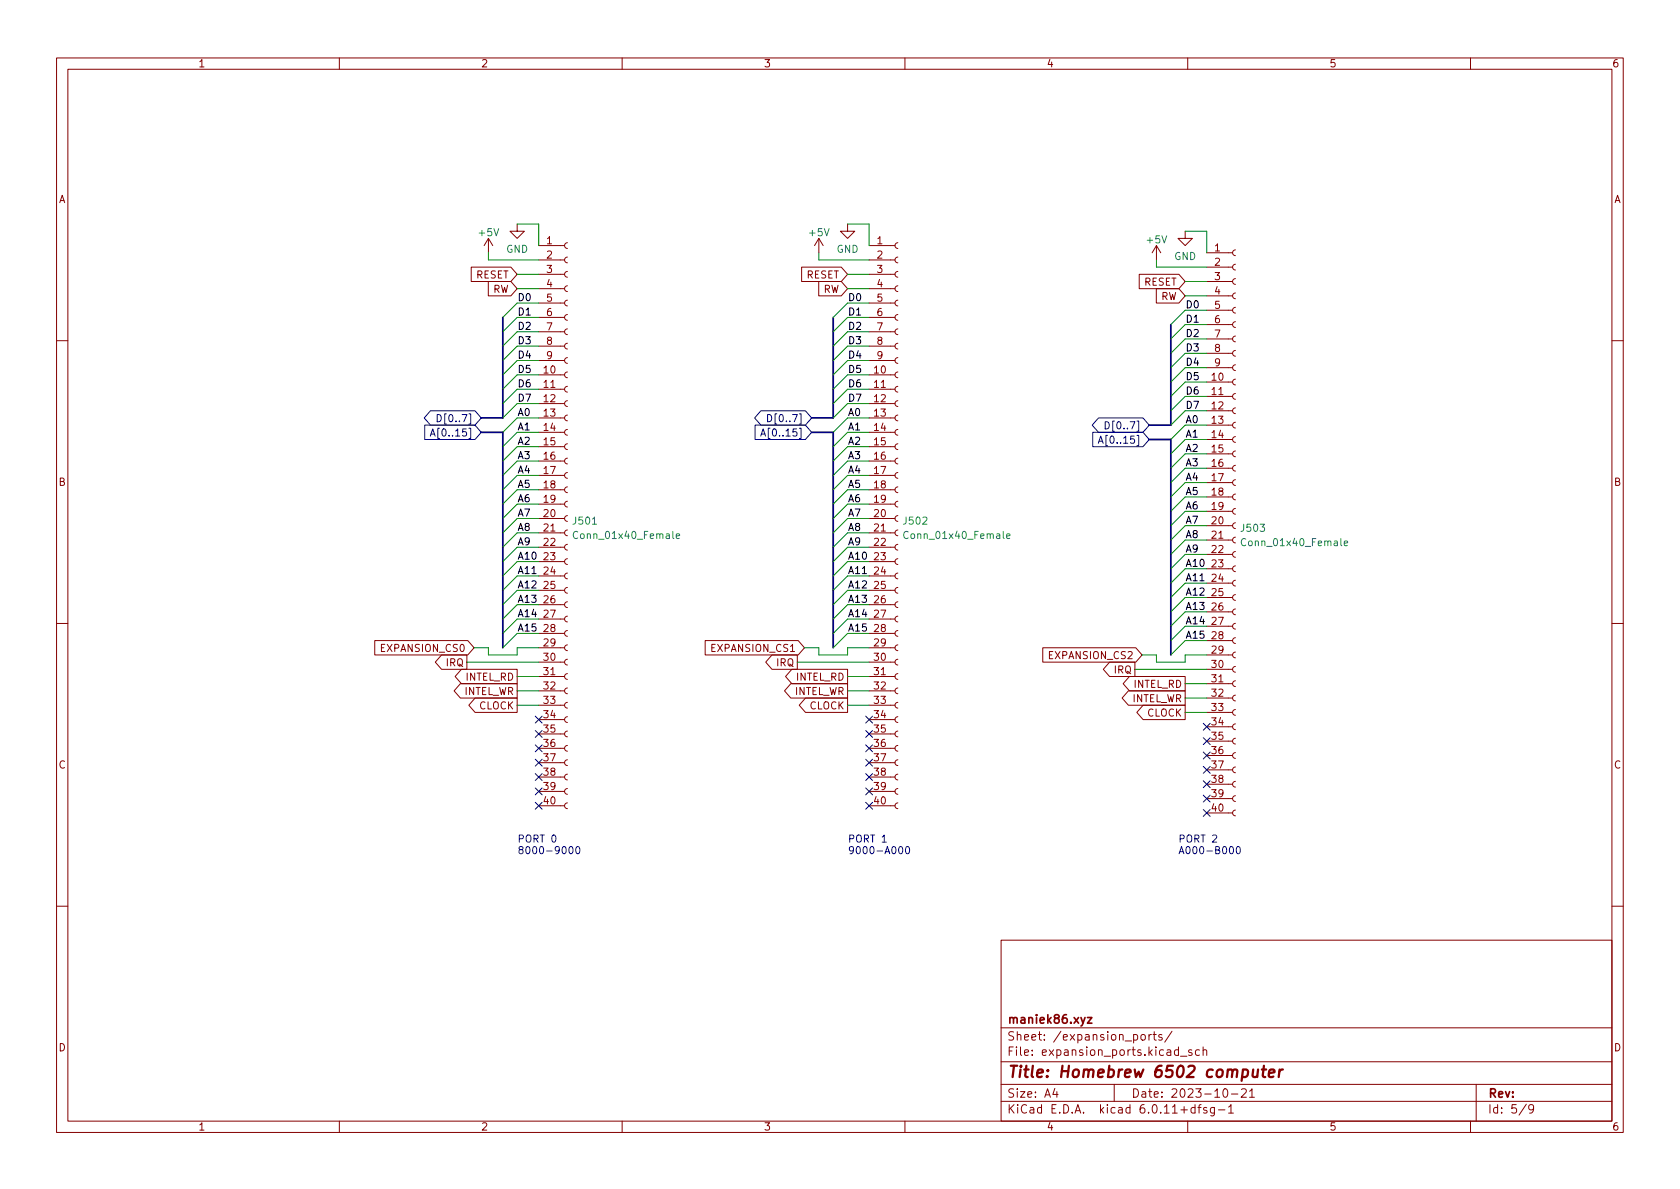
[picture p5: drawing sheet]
<svg xmlns="http://www.w3.org/2000/svg" width="297mm" height="210mm" viewBox="0 0 297 210" stroke-linecap="round" stroke-linejoin="round" font-family="sans-serif">
<g fill="none" stroke="#840000" stroke-width=".18">
<path d="M10 10.2h277v190.1h-277zM12 12.2h273v186.1h-273zM60 10.2v2M110 10.2v2M160 10.2v2M210 10.2v2M260 10.2v2M91.4 39.6v1.3h1.3l-1.3 1.3-1.2-1.3h1.2M149.9 39.6v1.3h1.2l-1.2 1.3-1.3-1.3h1.3M83.3 47.2h7l1.1 1.3-1.1 1.3h-7zM86.3 49.8h4l1.1 1.2-1.1 1.3h-4zM86.4 42.2l-.8 1.2"/>
<path d="M86.4 42.2v2.5M86.4 42.2l.7 1.2M95.2 58.7h4.6M95.2 56.1h4.6M95.2 53.6h4.6M95.2 51h4.6M95.2 48.5h4.6M95.2 46h4.6M95.2 43.4h4.6M100.3 58.2l-.3 .1-.2 .4 .2 .3 .3 .2M100.3 55.6l-.3 .2-.2 .3 .2 .4 .3 .1M100.3 53.1l-.3 .1-.2 .4 .2 .3 .3 .2"/>
<path d="M100.3 50.5l-.3 .2-.2 .3 .2 .4 .3 .2M100.3 48l-.3 .1-.2 .4 .2 .4 .3 .1M100.3 45.5l-.3 .1-.2 .4 .2 .3 .3 .2M100.3 42.9l-.3 .2-.2 .3 .2 .4 .3 .1M141.7 47.2h7l1.2 1.3-1.2 1.3h-7zM144.8 49.8h3.9l1.2 1.2-1.2 1.3h-3.9zM144.8 42.2l-.8 1.2M144.8 42.2v2.5M144.8 42.2l.7 1.2M153.7 58.7h4.5M153.7 56.1h4.5M153.7 53.6h4.5"/>
<path d="M153.7 51h4.5M153.7 48.5h4.5M153.7 46h4.5M153.7 43.4h4.5M158.7 58.2l-.3 .1-.2 .4 .2 .3 .3 .2M158.7 55.6l-.3 .2-.2 .3 .2 .4 .3 .1M158.7 53.1l-.3 .1-.2 .4 .2 .3 .3 .2M158.7 50.5l-.3 .2-.2 .3 .2 .4 .3 .2M158.7 48l-.3 .1-.2 .4 .2 .4 .3 .1M158.7 45.5l-.3 .1-.2 .4 .2 .3 .3 .2M158.7 42.9l-.3 .2-.2 .3 .2 .4 .3 .1M201.4 48.5h7l1.1 1.3-1.1 1.2h-7z"/>
<path d="M204.4 51h4l1.1 1.3-1.1 1.3h-4zM204.5 43.4l-.8 1.3M204.5 43.4v2.6M204.5 43.4l.7 1.3M209.5 40.9v1.3h1.3l-1.3 1.2-1.2-1.2h1.2M213.4 59.9h4.5M213.4 57.4h4.5M213.4 54.9h4.5M213.4 52.3h4.5M213.4 49.8h4.5M213.4 47.2h4.5M213.4 44.7h4.5"/>
<path d="M218.4 59.4l-.3 .2-.2 .3 .2 .4 .3 .1M218.4 56.9l-.3 .1-.2 .4 .2 .4 .3 .1M218.4 54.4l-.3 .1-.2 .4 .2 .3 .3 .2M218.4 51.8l-.3 .2-.2 .3 .2 .4 .3 .1M218.4 49.3l-.3 .1-.2 .4 .2 .3 .3 .2M218.4 46.7l-.3 .2-.2 .3 .2 .4 .3 .1M218.4 44.2l-.3 .1-.2 .4 .2 .4 .3 .1M10 60.2h2M95.2 79h4.6M95.2 76.4h4.6M95.2 73.9h4.6M95.2 71.4h4.6"/>
<path d="M95.2 68.8h4.6M95.2 66.3h4.6M95.2 63.7h4.6M95.2 61.2h4.6M97.4 68.5h.7M100.3 78.5l-.3 .1-.2 .4 .2 .3 .3 .2M100.3 75.9l-.3 .2-.2 .3 .2 .4 .3 .2M100.3 73.4l-.3 .1-.2 .4 .2 .4 .3 .1M100.3 70.9l-.3 .1-.2 .4 .2 .3 .3 .2M100.3 68.3l-.3 .2-.2 .3 .2 .4 .3 .1M100.3 65.8l-.3 .1-.2 .4 .2 .3 .3 .2M100.3 63.2l-.3 .2-.2 .3 .2 .4 .3 .2"/>
<path d="M100.3 60.7l-.3 .1-.2 .4 .2 .4 .3 .1M153.7 79h4.5M153.7 76.4h4.5M153.7 73.9h4.5M153.7 71.4h4.5M153.7 68.8h4.5M153.7 66.3h4.5M153.7 63.7h4.5M153.7 61.2h4.5M155.8 68.5h.7M158.7 78.5l-.3 .1-.2 .4 .2 .3 .3 .2M158.7 75.9l-.3 .2-.2 .3 .2 .4 .3 .2"/>
<path d="M158.7 73.4l-.3 .1-.2 .4 .2 .4 .3 .1M158.7 70.9l-.3 .1-.2 .4 .2 .3 .3 .2M158.7 68.3l-.3 .2-.2 .3 .2 .4 .3 .1M158.7 65.8l-.3 .1-.2 .4 .2 .3 .3 .2M158.7 63.2l-.3 .2-.2 .3 .2 .4 .3 .2M158.7 60.7l-.3 .1-.2 .4 .2 .4 .3 .1M213.4 77.7h4.5M213.4 75.2h4.5M213.4 72.6h4.5M213.4 70.1h4.5M213.4 67.6h4.5M213.4 65h4.5"/>
<path d="M213.4 62.5h4.5M215.5 69.8h.7M218.4 79.8l-.3 .1-.2 .4 .2 .3 .3 .2M218.4 77.2l-.3 .2-.2 .3 .2 .4 .3 .1M218.4 74.7l-.3 .1-.2 .4 .2 .3 .3 .2M218.4 72.1l-.3 .2-.2 .3 .2 .4 .3 .1M218.4 69.6l-.3 .1-.2 .4 .2 .4 .3 .1M218.4 67.1l-.3 .1-.2 .4 .2 .3 .3 .2M218.4 64.5l-.3 .2-.2 .3 .2 .4 .3 .1M218.4 62l-.3 .1-.2 .4 .2 .3 .3 .2M285 60.2h2M95.2 99.3h4.6"/>
<path d="M95.2 96.8h4.6M95.2 94.2h4.6M95.2 91.7h4.6M95.2 89.1h4.6M95.2 86.6h4.6M95.2 84.1h4.6M95.2 81.5h4.6M97.4 93.9h.7M100.3 98.8l-.3 .1-.2 .4 .2 .4 .3 .1M100.3 96.3l-.3 .1-.2 .4 .2 .3 .3 .2M100.3 93.7l-.3 .2-.2 .3 .2 .4 .3 .1M100.3 91.2l-.3 .1-.2 .4 .2 .3 .3 .2"/>
<path d="M100.3 88.6l-.3 .2-.2 .3 .2 .4 .3 .2M100.3 86.1l-.3 .1-.2 .4 .2 .4 .3 .1M100.3 83.6l-.3 .1-.2 .4 .2 .3 .3 .2M100.3 81l-.3 .2-.2 .3 .2 .4 .3 .1M153.7 99.3h4.5M153.7 96.8h4.5M153.7 94.2h4.5M153.7 91.7h4.5M153.7 89.1h4.5M153.7 86.6h4.5M153.7 84.1h4.5M153.7 81.5h4.5"/>
<path d="M155.8 93.9h.7M158.7 98.8l-.3 .1-.2 .4 .2 .4 .3 .1M158.7 96.3l-.3 .1-.2 .4 .2 .3 .3 .2M158.7 93.7l-.3 .2-.2 .3 .2 .4 .3 .1M158.7 91.2l-.3 .1-.2 .4 .2 .3 .3 .2M158.7 88.6l-.3 .2-.2 .3 .2 .4 .3 .2M158.7 86.1l-.3 .1-.2 .4 .2 .4 .3 .1M158.7 83.6l-.3 .1-.2 .4 .2 .3 .3 .2M158.7 81l-.3 .2-.2 .3 .2 .4 .3 .1M213.4 98h4.5M213.4 95.5h4.5M213.4 93h4.5"/>
<path d="M213.4 90.4h4.5M213.4 87.9h4.5M213.4 85.3h4.5M213.4 82.8h4.5M213.4 80.3h4.5M215.5 95.2h.7M218.4 97.5l-.3 .2-.2 .3 .2 .4 .3 .1M218.4 95l-.3 .1-.2 .4 .2 .4 .3 .1M218.4 92.5l-.3 .1-.2 .4 .2 .3 .3 .2M218.4 89.9l-.3 .2-.2 .3 .2 .4 .3 .1M218.4 87.4l-.3 .1-.2 .4 .2 .3 .3 .2M218.4 84.8l-.3 .2-.2 .3 .2 .4 .3 .1"/>
<path d="M218.4 82.3l-.3 .1-.2 .4 .2 .4 .3 .1M10 110.2h2M66.3 113.3h16.4l1.1 1.2-1.1 1.3h-16.4zM78.1 115.8h4.4v2.6h-4.4l-1.1-1.3zM81.6 118.4h9.8v2.5h-9.8l-1.1-1.3zM95.2 119.6h4.6M95.2 117.1h4.6M95.2 114.5h4.6M95.2 112h4.6M95.2 109.5h4.6M95.2 106.9h4.6M95.2 104.4h4.6"/>
<path d="M95.2 101.8h4.6M97.4 119.3h.7M100.3 119.1l-.3 .2-.2 .3 .2 .4 .3 .1M100.3 116.6l-.3 .1-.2 .4 .2 .3 .3 .2M100.3 114l-.3 .2-.2 .3 .2 .4 .3 .2M100.3 111.5l-.3 .1-.2 .4 .2 .4 .3 .1M100.3 109l-.3 .1-.2 .4 .2 .3 .3 .2M100.3 106.4l-.3 .2-.2 .3 .2 .4 .3 .1M100.3 103.9l-.3 .1-.2 .4 .2 .3 .3 .2M100.3 101.3l-.3 .2-.2 .3 .2 .4 .3 .2M124.7 113.3h16.4l1.1 1.2-1.1 1.3h-16.4zM136.5 115.8h4.5v2.6h-4.5l-1.1-1.3z"/>
<path d="M140 118.4h9.9v2.5h-9.9l-1.1-1.3zM153.7 119.6h4.5M153.7 117.1h4.5M153.7 114.5h4.5M153.7 112h4.5M153.7 109.5h4.5M153.7 106.9h4.5M153.7 104.4h4.5M153.7 101.8h4.5M155.8 119.3h.7M158.7 119.1l-.3 .2-.2 .3 .2 .4 .3 .1M158.7 116.6l-.3 .1-.2 .4 .2 .3 .3 .2"/>
<path d="M158.7 114l-.3 .2-.2 .3 .2 .4 .3 .2M158.7 111.5l-.3 .1-.2 .4 .2 .4 .3 .1M158.7 109l-.3 .1-.2 .4 .2 .3 .3 .2M158.7 106.4l-.3 .2-.2 .3 .2 .4 .3 .1M158.7 103.9l-.3 .1-.2 .4 .2 .3 .3 .2M158.7 101.3l-.3 .2-.2 .3 .2 .4 .3 .2M184.4 114.5h16.4l1.1 1.3-1.1 1.3h-16.4zM196.2 117.1h4.5v2.5h-4.5l-1.1-1.2zM199.7 119.6h9.8v2.6h-9.8l-1.1-1.3zM213.4 118.4h4.5M213.4 115.8h4.5M213.4 113.3h4.5"/>
<path d="M213.4 110.7h4.5M213.4 108.2h4.5M213.4 105.7h4.5M213.4 103.1h4.5M213.4 100.6h4.5M218.4 117.9l-.3 .1-.2 .4 .2 .3 .3 .2M218.4 115.3l-.3 .2-.2 .3 .2 .4 .3 .1M218.4 112.8l-.3 .1-.2 .4 .2 .3 .3 .2M218.4 110.2l-.3 .2-.2 .3 .2 .4 .3 .1M218.4 107.7l-.3 .1-.2 .4 .2 .4 .3 .1M218.4 105.2l-.3 .1-.2 .4 .2 .3 .3 .2M218.4 102.6l-.3 .2-.2 .3 .2 .4 .3 .1"/>
<path d="M218.4 100.1l-.3 .1-.2 .4 .2 .3 .3 .2M285 110.2h2M81.4 120.9h10v2.5h-10l-1.1-1.2zM84 123.4h7.4v2.6h-7.4l-1.1-1.3zM95.2 139.9h4.6M95.2 137.4h4.6M95.2 134.9h4.6M95.2 132.3h4.6M95.2 129.8h4.6M95.2 127.2h4.6M95.2 124.7h4.6M95.2 122.2h4.6"/>
<path d="M100.3 139.4l-.3 .2-.2 .3 .2 .4 .3 .2M100.3 136.9l-.3 .1-.2 .4 .2 .4 .3 .1M100.3 134.4l-.3 .1-.2 .4 .2 .3 .3 .2M100.3 131.8l-.3 .2-.2 .3 .2 .4 .3 .1M100.3 129.3l-.3 .1-.2 .4 .2 .3 .3 .2M100.3 126.7l-.3 .2-.2 .3 .2 .4 .3 .2M100.3 124.2l-.3 .1-.2 .4 .2 .4 .3 .1M100.3 121.7l-.3 .1-.2 .4 .2 .3 .3 .2M139.8 120.9h10.1v2.5h-10.1l-1.1-1.2zM142.4 123.4h7.5v2.6h-7.5l-1.1-1.3zM153.7 139.9h4.5M153.7 137.4h4.5"/>
<path d="M153.7 134.9h4.5M153.7 132.3h4.5M153.7 129.8h4.5M153.7 127.2h4.5M153.7 124.7h4.5M153.7 122.2h4.5M158.7 139.4l-.3 .2-.2 .3 .2 .4 .3 .2M158.7 136.9l-.3 .1-.2 .4 .2 .4 .3 .1M158.7 134.4l-.3 .1-.2 .4 .2 .3 .3 .2M158.7 131.8l-.3 .2-.2 .3 .2 .4 .3 .1M158.7 129.3l-.3 .1-.2 .4 .2 .3 .3 .2M158.7 126.7l-.3 .2-.2 .3 .2 .4 .3 .2"/>
<path d="M158.7 124.2l-.3 .1-.2 .4 .2 .4 .3 .1M158.7 121.7l-.3 .1-.2 .4 .2 .3 .3 .2M199.5 122.2h10v2.5h-10l-1.1-1.3zM202.1 124.7h7.4v2.5h-7.4l-1.1-1.2zM213.4 138.7h4.5M213.4 136.1h4.5M213.4 133.6h4.5M213.4 131.1h4.5M213.4 128.5h4.5M213.4 126h4.5M213.4 123.4h4.5M213.4 120.9h4.5"/>
<path d="M215.5 120.6h.7M218.4 138.2l-.3 .1-.2 .4 .2 .3 .3 .2M218.4 135.6l-.3 .2-.2 .3 .2 .4 .3 .1M218.4 133.1l-.3 .1-.2 .4 .2 .4 .3 .1M218.4 130.6l-.3 .1-.2 .4 .2 .3 .3 .2M218.4 128l-.3 .2-.2 .3 .2 .4 .3 .1M218.4 125.5l-.3 .1-.2 .4 .2 .3 .3 .2M218.4 122.9l-.3 .2-.2 .3 .2 .4 .3 .1M218.4 120.4l-.3 .1-.2 .4 .2 .4 .3 .1M95.2 142.5h4.6M100.3 142l-.3 .1-.2 .4 .2 .3 .3 .2M153.7 142.5h4.5"/>
<path d="M158.7 142l-.3 .1-.2 .4 .2 .3 .3 .2M213.4 143.8h4.5M213.4 141.2h4.5M218.4 143.3l-.3 .1-.2 .4 .2 .3 .3 .2M218.4 140.7l-.3 .2-.2 .3 .2 .4 .3 .1M10 160.2h2M177 166.3h108v32h-108zM285 160.2h2M60 198.3v2M110 198.3v2M160 198.3v2M177 194.8h108"/>
<path d="M177 191.8h108M177 187.8h108M177 181.8h108M182.5 186.5v.1M182.5 185.7v.1M184.6 183.8v.1M184.6 183v.1M197 191.8v3M203.6 182.9l-.3 .1-.2 .2M203.9 182.9h.5M204.1 182.4v1.3l.3 .2M205.4 183l-.3-.1-.2 .2v.3l.5 .1v.4h-.5"/>
<path d="M207.2 182.4l-1.3 1.9M210 198.3v2M210.7 185.7l-.3-.1-.3 .2 .1 .3 .5 .1v.4h-.6M212.1 185.7l-.5-.1-.2 .3v.4l.1 .3h.6M212.7 185.8l.2-.2 .4 .1 .1 .9M212.7 185.1v1.5M215.4 196.3h1.2M217.2 195.8l.4-.5v1.5M217.2 196.8h.9M217.7 193.5h1.2M219.5 192.7l.6-.2 .2 .2 .1 .3-1 1h1M220.9 193l.5-.5v1.5"/>
<path d="M220.9 194h.9M260 198.3v2M261 191.8v6.5M271.2 196l-.3 .3h-.3l-.3-.3 .1-.6 .5-.1 .2 .2a.99 .99 0 0 1-.4 1.3h-.3"/>
</g>
<path d="M192.3 179.9h.8l-.8 1h.8" fill="none" stroke="#840000" stroke-width=".3"/>
<path d="M87.3 40.4l.5 1.3 .4-1.3M145.7 40.4l.5 1.3 .4-1.3M205.4 41.7l.5 1.3 .4-1.3M104.7 92.7h.8M119 94v1.1l.1 .1M119.6 94.8l.6-.1-.1-.3h-.4l-.1 .2v.6h.5M163.2 91.5l.5-.1 .2 .4-.8 .9h.8M177.4 94v1.1l.2 .1M178 94.8l.6-.1-.1-.3h-.3l-.2 .2v.6h.5M222.8 92.7h.8l-.4 .5 .3 .1v.5l-.2 .2-.5-.2M237.1 95.2v1.1l.2 .2M237.7 96.1l.6-.1-.1-.3h-.3l-.2 .1v.6h.5" fill="none" stroke="#008484" stroke-width=".18"/>
<g fill="none" stroke="#000084" stroke-width=".18">
<path d="M75.1 75.2h8.9l1.1 1.2-1.1 1.3h-8.9zM76.1 72.6h7.9l1.1 1.3-1.1 1.3h-7.9l-1.1-1.3zM82.4 75.8h-.6v.6l.2-.1 .4 .1 .1 .2-.1 .4-.1 .1-.5-.1M82.9 75.7h.3v1.8h-.3M82.9 73.2h.3v1.8h-.3M133.5 75.2h8.9l1.1 1.2-1.1 1.3h-8.9zM134.5 72.6h7.9l1.1 1.3-1.1 1.3h-7.9l-1.1-1.3zM140.9 75.8h-.6l-.1 .6 .2-.1 .4 .1 .1 .2v.4l-.2 .1-.5-.1M141.3 73.2h.3v1.8h-.3M141.3 75.7h.3v1.8h-.3M193.2 76.4h8.9l1.1 1.3-1.1 1.3h-8.9zM194.2 73.9h7.9l1.1 1.3-1.1 1.2h-7.9l-1.1-1.2z"/>
<path d="M200.5 77.1h-.6v.6l.2-.1 .4 .1 .1 .1-.1 .5-.1 .1-.5-.1M201 77h.3v1.8h-.3M201 74.5h.3v1.8h-.3M94.6 139.3l1.3 1.3M94.6 136.8l1.3 1.2M94.6 134.3l1.3 1.2M94.6 131.7l1.3 1.2M94.6 129.2l1.3 1.2M94.6 126.6l1.3 1.3M95.9 139.3l-1.3 1.3M95.9 136.8l-1.3 1.2M95.9 134.3l-1.3 1.2"/>
<path d="M95.9 131.7l-1.3 1.2M95.9 129.2l-1.3 1.2M95.9 126.6l-1.3 1.3M153.1 134.3l1.2 1.2M153.1 136.8l1.2 1.2M153.1 139.3l1.2 1.3M153.1 131.7l1.2 1.2M153.1 129.2l1.2 1.2M153.1 126.6l1.2 1.3M154.3 134.3l-1.2 1.2M154.3 136.8l-1.2 1.2M154.3 139.3l-1.2 1.3"/>
<path d="M154.3 131.7l-1.2 1.2M154.3 129.2l-1.2 1.2M154.3 126.6l-1.2 1.3M212.8 135.5l1.2 1.2M212.8 130.4l1.2 1.3M212.8 133l1.2 1.2M212.8 127.9l1.2 1.2M212.8 138.1l1.2 1.2M214 135.5l-1.2 1.2M214 130.4l-1.2 1.3M214 133l-1.2 1.2M214 127.9l-1.2 1.2"/>
<path d="M214 138.1l-1.2 1.2M94.6 141.9l1.3 1.2M95.9 141.9l-1.3 1.2M153.1 141.9l1.2 1.2M154.3 141.9l-1.2 1.2M212.8 140.6l1.2 1.2M212.8 143.1l1.2 1.3M214 140.6l-1.2 1.2M214 143.1l-1.2 1.3"/>
</g>
<path d="M100.7 149.8l.2-.1a.68 .68 0 0 1 .4 .6 .68 .68 0 0 1-.4 .7l-.2-.2-.1-.3zM101.9 149.8l.2-.1a.68 .68 0 0 1 .4 .6 .68 .68 0 0 1-.4 .7l-.2-.2-.1-.3zM159 149.8l.2-.1a.68 .68 0 0 1 .4 .6 .68 .68 0 0 1-.4 .7l-.2-.2-.1-.3zM160.3 149.8l.1-.1a.68 .68 0 0 1 .4 .6 .68 .68 0 0 1-.4 .7 .84 .84 0 0 1-.1-1.2zM217.5 149.8l.2-.1a.68 .68 0 0 1 .4 .6 .68 .68 0 0 1-.4 .7 .84 .84 0 0 1-.2-1.2zM218.7 149.8l.2-.1a.68 .68 0 0 1 .4 .6 .68 .68 0 0 1-.4 .7l-.2-.2-.1-.3z" fill="none" stroke="#0000c2" stroke-width=".18"/>
<path d="M88.9 56.1v17.8h-3.8M147.3 56.1v17.8h-3.8M207 57.4v17.8h-3.8M85.1 76.4h3.8v38.1M143.5 76.4h3.8v38.1M203.2 77.7h3.8v38.1" fill="none" stroke="#000084" stroke-width=".3"/>
<g fill="none" stroke="#008400" stroke-width=".18">
<path d="M91.4 39.6h3.8v3.8M149.9 39.6h3.8v3.8M86.4 44.7v1.3h8.8M91.4 48.5h3.8M91.4 51h3.8M95.2 56.1h-3.8l-2.5 2.6M95.2 53.6h-3.8l-2.5 2.5M95.2 58.7h-3.8l-2.5 2.5M144.8 44.7v1.3h8.9M149.9 48.5h3.8M149.9 51h3.8M153.7 56.1h-3.8l-2.6 2.6"/>
<path d="M153.7 53.6h-3.8l-2.6 2.5M153.7 58.7h-3.8l-2.6 2.5M204.5 46v1.2h8.9M209.5 40.9h3.9v3.8M209.5 49.8h3.9M209.5 52.3h3.9M213.4 57.4h-3.9l-2.5 2.5M213.4 59.9h-3.9l-2.5 2.6M213.4 54.9h-3.9l-2.5 2.5M95.2 73.9h-3.8l-2.5 2.5M95.2 66.3h-3.8l-2.5 2.5M95.2 63.7h-3.8l-2.5 2.6"/>
<path d="M95.2 79h-3.8l-2.5 2.5M95.2 71.4h-3.8l-2.5 2.5M95.2 68.8h-3.8l-2.5 2.6M95.2 61.2h-3.8l-2.5 2.5M95.2 76.4h-3.8l-2.5 2.6M153.7 73.9h-3.8l-2.6 2.5M153.7 66.3h-3.8l-2.6 2.5M153.7 63.7h-3.8l-2.6 2.6M153.7 79h-3.8l-2.6 2.5M153.7 71.4h-3.8l-2.6 2.5M153.7 68.8h-3.8l-2.6 2.6M153.7 61.2h-3.8l-2.6 2.5"/>
<path d="M153.7 76.4h-3.8l-2.6 2.6M213.4 72.6h-3.9l-2.5 2.6M213.4 75.2h-3.9l-2.5 2.5M213.4 70.1h-3.9l-2.5 2.5M213.4 77.7h-3.9l-2.5 2.6M213.4 62.5h-3.9l-2.5 2.5M213.4 67.6h-3.9l-2.5 2.5M213.4 65h-3.9l-2.5 2.6M95.2 81.5h-3.8l-2.5 2.6M95.2 86.6h-3.8l-2.5 2.5M95.2 89.1h-3.8l-2.5 2.6M95.2 94.2h-3.8l-2.5 2.6"/>
<path d="M95.2 91.7h-3.8l-2.5 2.5M95.2 96.8h-3.8l-2.5 2.5M95.2 99.3h-3.8l-2.5 2.5M95.2 84.1h-3.8l-2.5 2.5M153.7 81.5h-3.8l-2.6 2.6M153.7 86.6h-3.8l-2.6 2.5M153.7 89.1h-3.8l-2.6 2.6M153.7 94.2h-3.8l-2.6 2.6M153.7 91.7h-3.8l-2.6 2.5M153.7 96.8h-3.8l-2.6 2.5M153.7 99.3h-3.8l-2.6 2.5M153.7 84.1h-3.8l-2.6 2.5"/>
<path d="M213.4 82.8h-3.9l-2.5 2.5M213.4 80.3h-3.9l-2.5 2.5M213.4 93h-3.9l-2.5 2.5M213.4 95.5h-3.9l-2.5 2.5M213.4 87.9h-3.9l-2.5 2.5M213.4 85.3h-3.9l-2.5 2.6M213.4 90.4h-3.9l-2.5 2.6M213.4 98h-3.9l-2.5 2.6M82.5 117.1h12.7M83.8 114.5h2.6v1.3h5v-1.3h3.8M91.4 119.6h3.8M95.2 112h-3.8l-2.5 2.5"/>
<path d="M95.2 101.8h-3.8l-2.5 2.6M95.2 106.9h-3.8l-2.5 2.6M95.2 104.4h-3.8l-2.5 2.5M95.2 109.5h-3.8l-2.5 2.5M141 117.1h12.7M142.2 114.5h2.6v1.3h5.1v-1.3h3.8M149.9 119.6h3.8M153.7 112h-3.8l-2.6 2.5M153.7 101.8h-3.8l-2.6 2.6M153.7 106.9h-3.8l-2.6 2.6M153.7 104.4h-3.8l-2.6 2.5M153.7 109.5h-3.8l-2.6 2.5"/>
<path d="M200.7 118.4h12.7M201.9 115.8h2.6v1.3h5v-1.3h3.9M213.4 103.1h-3.9l-2.5 2.6M213.4 113.3h-3.9l-2.5 2.5M213.4 105.7h-3.9l-2.5 2.5M213.4 110.7h-3.9l-2.5 2.6M213.4 108.2h-3.9l-2.5 2.5M213.4 100.6h-3.9l-2.5 2.5M91.4 124.7h3.8M91.4 122.2h3.8M149.9 124.7h3.8M149.9 122.2h3.8"/>
<path d="M209.5 126h3.9M209.5 120.9h3.9M209.5 123.4h3.9"/>
</g>
<g font-size="2.8" fill="#840000">
<text x="178" y="191.2">Title:</text>
<text x="187.3" y="191.2">Homebrew</text>
<text x="204.3" y="191.2">6502</text>
<text x="213.9" y="191.2">computer</text>
</g>
<g font-size="2.1" fill="#840000">
<text x="178" y="184.5">Sheet:</text>
<text x="178" y="181.5">maniek86.xyz</text>
<text x="186.2" y="184.5">/expansion_ports/</text>
<text x="178" y="187.2">File:</text>
<text x="184.4" y="187.2">expansion_ports.kicad_sch</text>
<text x="178" y="197.4">KiCad</text>
<text x="178" y="194.6">Size:</text>
<text x="184.7" y="194.6">A4</text>
<text x="185.7" y="197.4">E.D.A.</text>
<text x="194.6" y="197.4">kicad</text>
<text x="200" y="194.6">Date:</text>
<text x="201.8" y="197.4">6.0.11+dfsg-1</text>
<text x="207" y="194.6">2023-10-21</text>
<text x="263" y="194.6">Rev:</text>
<text x="263" y="197.4">Id:</text>
<text x="267.1" y="197.4">5/9</text>
</g>
<g font-size="1.8" fill="#840000">
<text x="35" y="12.3">1</text>
<text x="85" y="12.3">2</text>
<text x="135" y="12.3">3</text>
<text x="185" y="12.3">4</text>
<text x="235" y="12.3">5</text>
<text x="285" y="12.3">6</text>
<text x="10.4" y="36.3">A</text>
<text x="285.4" y="36.3">A</text>
<text x="96.5" y="43.2">1</text>
<text x="96.5" y="45.7">2</text>
<text x="154.9" y="43.2">1</text>
<text x="154.9" y="45.7">2</text>
<text x="214.6" y="44.4">1</text>
<text x="214.6" y="47">2</text>
<text x="84.1" y="49.6">RESET</text>
<text x="87.1" y="52.2">RW</text>
<text x="96.5" y="48.3">3</text>
<text x="96.5" y="50.8">4</text>
<text x="96.5" y="53.3">5</text>
<text x="142.5" y="49.6">RESET</text>
<text x="145.6" y="52.2">RW</text>
<text x="154.9" y="48.3">3</text>
<text x="154.9" y="50.8">4</text>
<text x="154.9" y="53.3">5</text>
<text x="202.2" y="50.9">RESET</text>
<text x="205.2" y="53.4">RW</text>
<text x="214.6" y="49.5">3</text>
<text x="214.6" y="52.1">4</text>
<text x="96.5" y="55.9">6</text>
<text x="96.5" y="58.4">7</text>
<text x="154.9" y="55.9">6</text>
<text x="154.9" y="58.4">7</text>
<text x="214.6" y="54.6">5</text>
<text x="214.6" y="57.1">6</text>
<text x="214.6" y="59.7">7</text>
<text x="96.5" y="61">8</text>
<text x="96.5" y="63.5">9</text>
<text x="154.9" y="61">8</text>
<text x="154.9" y="63.5">9</text>
<text x="214.6" y="62.2">8</text>
<text x="214.6" y="64.8">9</text>
<text x="95.9" y="66">10</text>
<text x="95.9" y="68.6">11</text>
<text x="95.9" y="71.1">12</text>
<text x="154.3" y="66">10</text>
<text x="154.3" y="68.6">11</text>
<text x="154.3" y="71.1">12</text>
<text x="214" y="67.3">10</text>
<text x="214" y="69.8">11</text>
<text x="95.9" y="73.7">13</text>
<text x="95.9" y="76.2">14</text>
<text x="154.3" y="73.7">13</text>
<text x="154.3" y="76.2">14</text>
<text x="214" y="72.4">12</text>
<text x="214" y="74.9">13</text>
<text x="214" y="77.5">14</text>
<text x="95.9" y="78.7">15</text>
<text x="95.9" y="81.3">16</text>
<text x="95.9" y="83.8">17</text>
<text x="154.3" y="78.7">15</text>
<text x="154.3" y="81.3">16</text>
<text x="154.3" y="83.8">17</text>
<text x="214" y="80">15</text>
<text x="214" y="82.5">16</text>
<text x="10.3" y="86.3">B</text>
<text x="95.9" y="86.4">18</text>
<text x="95.9" y="88.9">19</text>
<text x="154.3" y="86.4">18</text>
<text x="154.3" y="88.9">19</text>
<text x="214" y="85.1">17</text>
<text x="214" y="87.6">18</text>
<text x="285.3" y="86.3">B</text>
<text x="95.9" y="91.4">20</text>
<text x="95.9" y="94">21</text>
<text x="154.3" y="91.4">20</text>
<text x="154.3" y="94">21</text>
<text x="214" y="90.2">19</text>
<text x="214" y="92.7">20</text>
<text x="214" y="95.2">21</text>
<text x="95.9" y="96.5">22</text>
<text x="95.9" y="99.1">23</text>
<text x="95.9" y="101.6">24</text>
<text x="154.3" y="96.5">22</text>
<text x="154.3" y="99.1">23</text>
<text x="154.3" y="101.6">24</text>
<text x="214" y="97.8">22</text>
<text x="214" y="100.3">23</text>
<text x="95.9" y="104.1">25</text>
<text x="95.9" y="106.7">26</text>
<text x="154.3" y="104.1">25</text>
<text x="154.3" y="106.7">26</text>
<text x="214" y="102.9">24</text>
<text x="214" y="105.4">25</text>
<text x="214" y="107.9">26</text>
<text x="95.9" y="109.2">27</text>
<text x="95.9" y="111.8">28</text>
<text x="154.3" y="109.2">27</text>
<text x="154.3" y="111.8">28</text>
<text x="214" y="110.5">27</text>
<text x="214" y="113">28</text>
<text x="67.1" y="115.7">EXPANSION_CS0</text>
<text x="78.7" y="118.2">IRQ</text>
<text x="95.9" y="114.3">29</text>
<text x="95.9" y="116.8">30</text>
<text x="95.9" y="119.4">31</text>
<text x="125.5" y="115.7">EXPANSION_CS1</text>
<text x="137.1" y="118.2">IRQ</text>
<text x="154.3" y="114.3">29</text>
<text x="154.3" y="116.8">30</text>
<text x="154.3" y="119.4">31</text>
<text x="185.2" y="116.9">EXPANSION_CS2</text>
<text x="196.8" y="119.5">IRQ</text>
<text x="214" y="115.6">29</text>
<text x="214" y="118.1">30</text>
<text x="82" y="123.3">INTEL_WR</text>
<text x="82.2" y="120.7">INTEL_RD</text>
<text x="84.6" y="125.8">CLOCK</text>
<text x="95.9" y="121.9">32</text>
<text x="95.9" y="124.5">33</text>
<text x="140.5" y="123.3">INTEL_WR</text>
<text x="140.6" y="120.7">INTEL_RD</text>
<text x="143.1" y="125.8">CLOCK</text>
<text x="154.3" y="121.9">32</text>
<text x="154.3" y="124.5">33</text>
<text x="200.2" y="124.6">INTEL_WR</text>
<text x="200.3" y="122">INTEL_RD</text>
<text x="214" y="120.6">31</text>
<text x="214" y="123.2">32</text>
<text x="214" y="125.7">33</text>
<text x="95.9" y="127">34</text>
<text x="95.9" y="129.5">35</text>
<text x="154.3" y="127">34</text>
<text x="154.3" y="129.5">35</text>
<text x="202.8" y="127.1">CLOCK</text>
<text x="214" y="128.3">34</text>
<text x="214" y="130.8">35</text>
<text x="10.3" y="136.3">C</text>
<text x="95.9" y="132.1">36</text>
<text x="95.9" y="134.6">37</text>
<text x="95.9" y="137.2">38</text>
<text x="154.3" y="132.1">36</text>
<text x="154.3" y="134.6">37</text>
<text x="154.3" y="137.2">38</text>
<text x="214" y="133.3">36</text>
<text x="214" y="135.9">37</text>
<text x="285.3" y="136.3">C</text>
<text x="95.9" y="139.7">39</text>
<text x="95.9" y="142.2">40</text>
<text x="154.3" y="139.7">39</text>
<text x="154.3" y="142.2">40</text>
<text x="214" y="138.4">38</text>
<text x="214" y="141">39</text>
<text x="214" y="143.5">40</text>
<text x="10.3" y="186.3">D</text>
<text x="285.3" y="186.3">D</text>
<text x="35" y="200.3">1</text>
<text x="85" y="200.3">2</text>
<text x="135" y="200.3">3</text>
<text x="185" y="200.3">4</text>
<text x="235" y="200.3">5</text>
<text x="285" y="200.3">6</text>
</g>
<g font-size="1.8" fill="#008484">
<text x="84.3" y="42.1">+5V</text>
<text x="89.4" y="45.1">GND</text>
<text x="142.8" y="42.1">+5V</text>
<text x="147.8" y="45.1">GND</text>
<text x="202.5" y="43.4">+5V</text>
<text x="207.5" y="46.4">GND</text>
<text x="101" y="93.1">J501</text>
<text x="101" y="95.7">Conn_01x40_Female</text>
<text x="159.5" y="93.1">J502</text>
<text x="159.5" y="95.7">Conn_01x40_Female</text>
<text x="219.2" y="94.4">J503</text>
<text x="219.2" y="97">Conn_01x40_Female</text>
</g>
<g font-size="1.8">
<text x="91.4" y="53.2">D0</text>
<text x="149.9" y="53.2">D0</text>
<text x="91.4" y="55.8">D1</text>
<text x="91.4" y="58.3">D2</text>
<text x="149.9" y="58.3">D2</text>
<text x="149.9" y="55.8">D1</text>
<text x="209.5" y="57">D1</text>
<text x="209.5" y="59.6">D2</text>
<text x="209.5" y="54.5">D0</text>
<text x="91.4" y="65.9">D5</text>
<text x="91.4" y="63.4">D4</text>
<text x="91.4" y="60.9">D3</text>
<text x="149.9" y="65.9">D5</text>
<text x="149.9" y="60.9">D3</text>
<text x="149.9" y="63.4">D4</text>
<text x="209.5" y="62.1">D3</text>
<text x="209.5" y="64.7">D4</text>
<text x="91.4" y="68.5">D6</text>
<text x="91.4" y="71">D7</text>
<text x="149.9" y="71">D7</text>
<text x="149.9" y="68.5">D6</text>
<text x="209.5" y="67.2">D5</text>
<text x="209.5" y="69.7">D6</text>
<text x="91.4" y="73.6">A0</text>
<text x="91.4" y="76.1">A1</text>
<text x="149.9" y="76.1">A1</text>
<text x="149.9" y="73.6">A0</text>
<text x="209.5" y="74.8">A0</text>
<text x="209.5" y="72.3">D7</text>
<text x="209.5" y="77.4">A1</text>
<text x="91.4" y="78.6">A2</text>
<text x="91.4" y="83.7">A4</text>
<text x="91.4" y="81.2">A3</text>
<text x="149.9" y="81.2">A3</text>
<text x="149.9" y="83.7">A4</text>
<text x="149.9" y="78.6">A2</text>
<text x="209.5" y="82.4">A3</text>
<text x="209.5" y="79.9">A2</text>
<text x="91.4" y="88.8">A6</text>
<text x="91.4" y="86.3">A5</text>
<text x="149.9" y="88.8">A6</text>
<text x="149.9" y="86.3">A5</text>
<text x="209.5" y="85">A4</text>
<text x="209.5" y="87.5">A5</text>
<text x="91.4" y="93.9">A8</text>
<text x="91.4" y="91.3">A7</text>
<text x="149.9" y="91.3">A7</text>
<text x="149.9" y="93.9">A8</text>
<text x="209.5" y="90.1">A6</text>
<text x="209.5" y="92.6">A7</text>
<text x="209.5" y="95.1">A8</text>
<text x="91.4" y="99">A10</text>
<text x="91.4" y="101.5">A11</text>
<text x="91.4" y="96.4">A9</text>
<text x="149.9" y="99">A10</text>
<text x="149.9" y="101.5">A11</text>
<text x="149.9" y="96.4">A9</text>
<text x="209.5" y="97.7">A9</text>
<text x="209.5" y="100.2">A10</text>
<text x="91.4" y="104">A12</text>
<text x="91.4" y="106.6">A13</text>
<text x="149.9" y="106.6">A13</text>
<text x="149.9" y="104">A12</text>
<text x="209.5" y="102.8">A11</text>
<text x="209.5" y="105.3">A12</text>
<text x="209.5" y="107.8">A13</text>
<text x="91.4" y="111.7">A15</text>
<text x="91.4" y="109.1">A14</text>
<text x="149.9" y="109.1">A14</text>
<text x="149.9" y="111.7">A15</text>
<text x="209.5" y="112.9">A15</text>
<text x="209.5" y="110.4">A14</text>
</g>
<g font-size="1.8" fill="#000084">
<text x="75.9" y="77.6">A[0..15]</text>
<text x="76.9" y="75">D[0..7]</text>
<text x="134.3" y="77.6">A[0..15]</text>
<text x="135.3" y="75">D[0..7]</text>
<text x="195" y="76.3">D[0..7]</text>
<text x="194" y="78.8">A[0..15]</text>
</g>
<g font-size="1.8" fill="#0000c2">
<text x="91.4" y="149">PORT 0</text>
<text x="149.9" y="149">PORT 1</text>
<text x="208.3" y="149">PORT 2</text>
<text x="91.4" y="151">8000-9000</text>
<text x="149.9" y="151">9000-A000</text>
<text x="208.3" y="151">A000-B000</text>
</g>
</svg>
